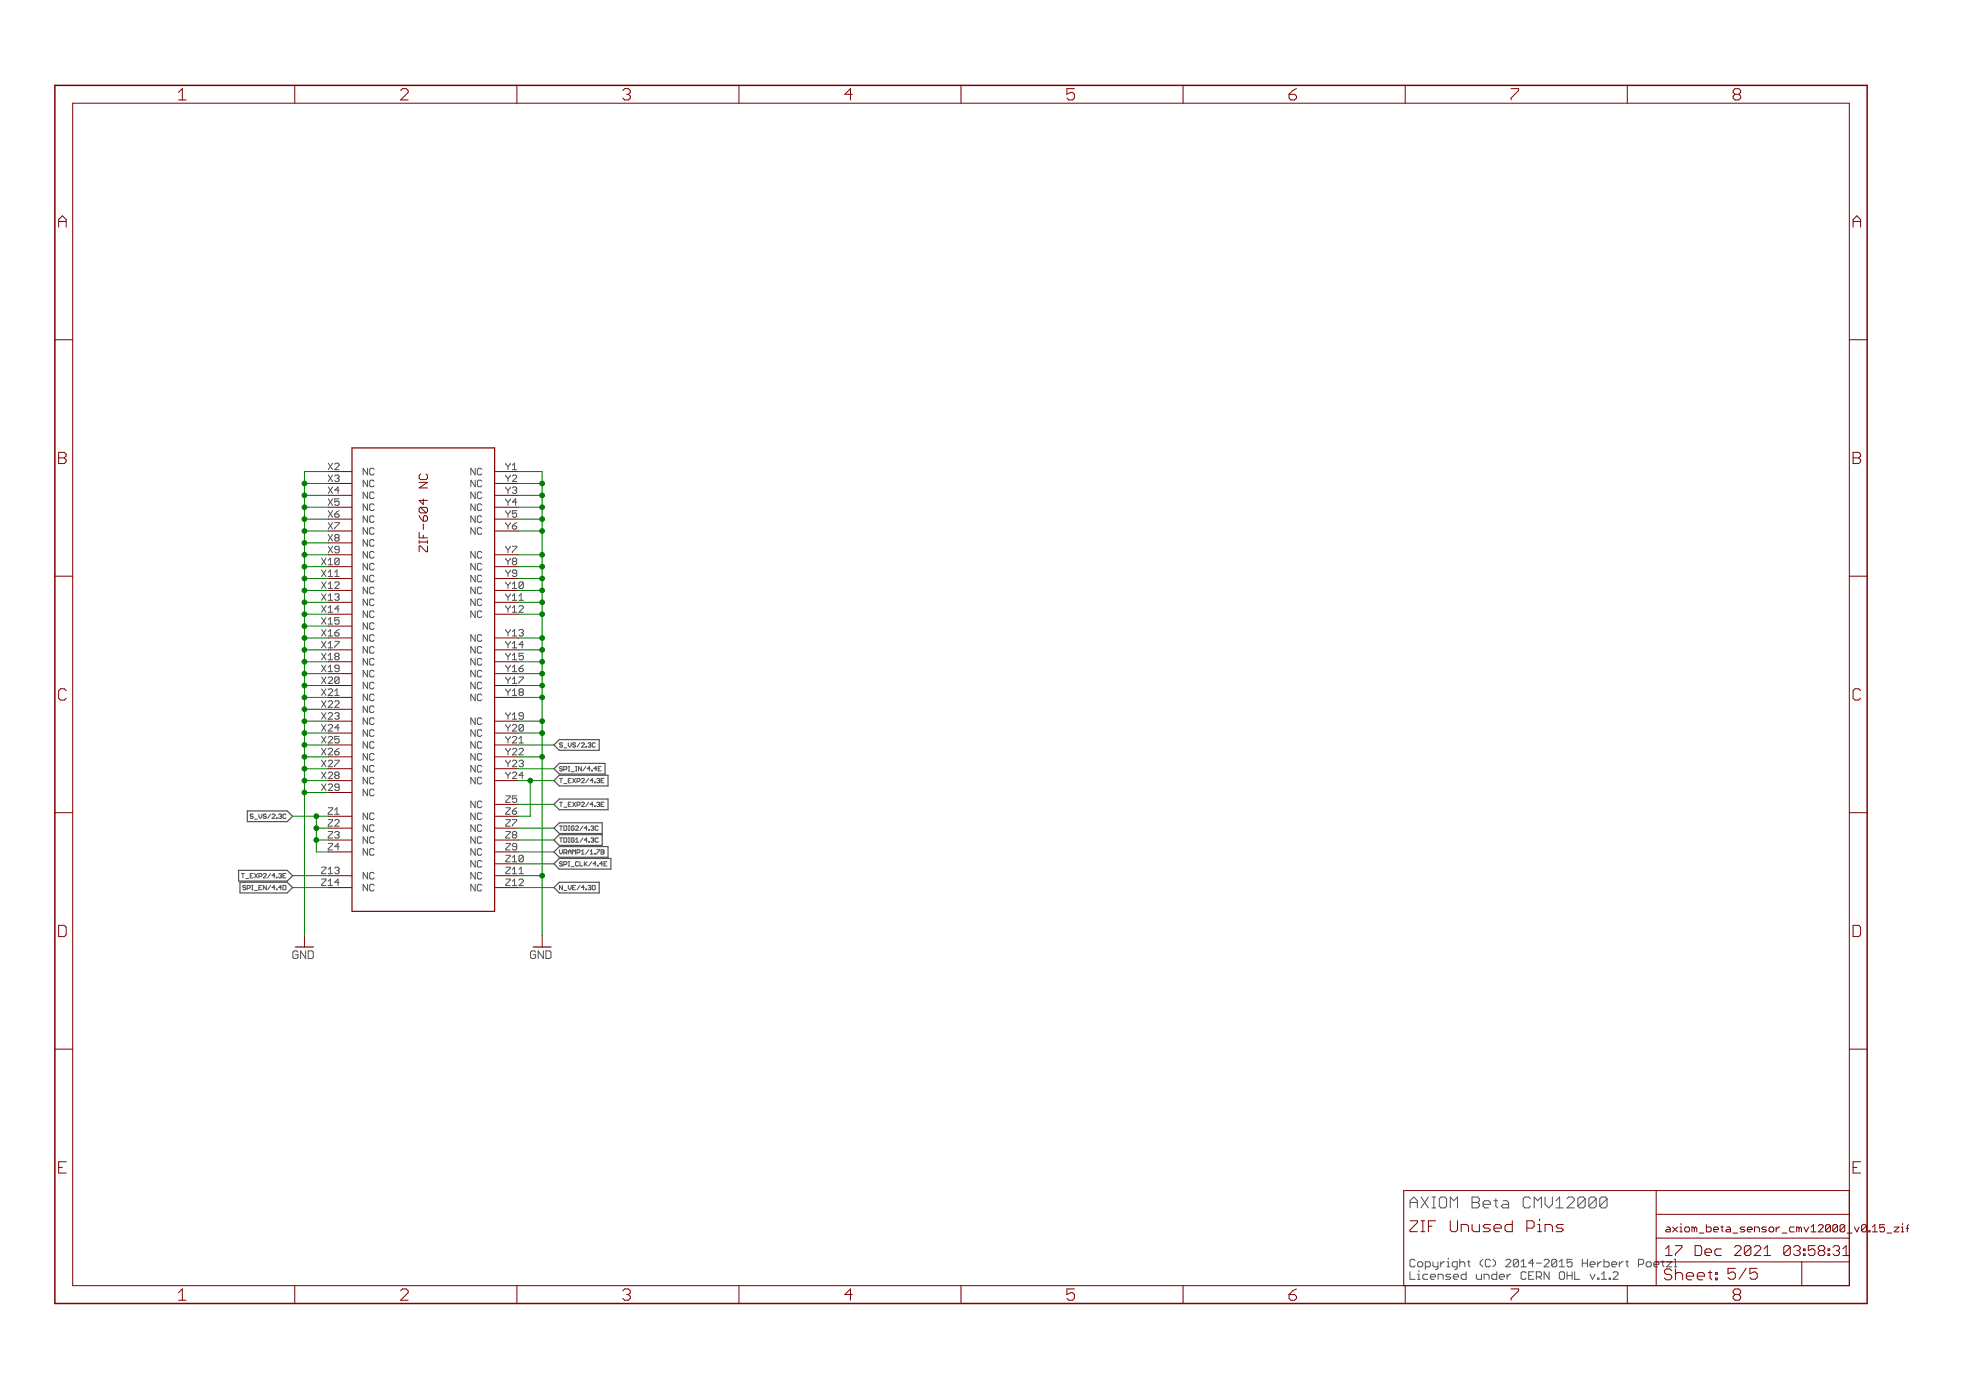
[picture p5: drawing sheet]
<svg xmlns="http://www.w3.org/2000/svg" width="420mm" height="297mm" viewBox="0 0 420 297" stroke-linecap="round" stroke-linejoin="round" font-family="sans-serif">
<g fill="none" stroke="#505050" stroke-width=".21">
<path d="M70.1 99l1 1.4M71.1 99l-1 1.4M108.1 99v.2l.5 .5M108.6 99.7v.7M109 99.2l-.4 .5M68.7 119.3l1 1.4M69.7 119.3l-1 1.4M70.1 101.5l1 1.4M70.1 104.1l1 1.4M70.1 106.6l1 1.4M70.1 109.1l1 1.4M70.1 111.7l1 1.4"/>
<path d="M70.1 114.2l1 1.4M70.1 116.7l1 1.5M71.1 101.5l-1 1.4M71.1 104.1l-1 1.4M71.1 106.6l-1 1.4M71.1 109.1l-1 1.4M71.1 111.7l-1 1.4M71.1 114.2l-1 1.4M71.1 116.7l-1 1.5M78.5 100.1v1.4l-.9-1.4v1.4M78.5 102.6v1.4l-.9-1.4v1.4M78.5 105.2v1.4l-.9-1.4v1.4"/>
<path d="M78.5 107.7v1.4l-.9-1.4v1.4M78.5 110.2v1.4l-.9-1.4v1.4M78.5 112.8v1.4l-.9-1.4v1.4M78.5 115.3v1.4l-.9-1.4v1.4M78.5 117.9v1.4l-.9-1.4v1.4M100.6 101.5v-1.4l1 1.4M100.6 104v-1.4l1 1.4M100.6 106.6v-1.4l1 1.4M100.6 109.1v-1.4l1 1.4M100.6 111.6v-1.4l1 1.4M100.6 114.2v-1.4l1 1.4M100.6 119.3v-1.4l1 1.4"/>
<path d="M108.1 101.5v.2l.5 .5M108.1 104.1v.2l.5 .5M108.1 106.6v.2l.5 .5M108.1 109.1v.3l.5 .4M108.1 111.7v.2l.5 .5M108.1 116.7v.3l.5 .5M108.1 119.3v.2l.5 .5M108.6 102.2v.7M108.6 104.8v.7M108.6 107.3v.7M108.6 109.8v.7M108.6 112.4v.7"/>
<path d="M108.6 117.5v.7M108.6 120v.7M109 101.7l-.4 .5M109 104.3l-.4 .5M109 106.8l-.4 .5M109 109.4l-.4 .4M109 111.9l-.4 .5M109 117l-.4 .5M109 119.5l-.4 .5M68.7 121.8l1 1.4M68.7 124.4l1 1.4M68.7 126.9l1 1.4"/>
<path d="M68.7 129.4l1 1.4M68.7 132l1 1.4M68.7 134.5l1 1.4M68.7 137.1l1 1.4M68.7 139.6l1 1.4M69.7 121.8l-1 1.4M69.7 124.4l-1 1.4M69.7 126.9l-1 1.4M69.7 129.4l-1 1.4M69.7 132l-1 1.4M69.7 134.5l-1 1.4M69.7 137.1l-1 1.4"/>
<path d="M69.7 139.6l-1 1.4M78.5 120.4v1.4l-.9-1.4v1.4M78.5 122.9v1.4l-.9-1.4v1.4M78.5 125.5v1.4l-.9-1.4v1.4M78.5 128v1.4l-.9-1.4v1.4M78.5 130.6v1.4l-.9-1.4v1.4M78.5 133.1v1.4l-.9-1.4v1.4M78.5 135.6v1.4l-.9-1.4v1.4M78.5 138.2v1.4l-.9-1.4v1.4M100.6 121.8v-1.4l1 1.4M100.6 124.3v-1.4l1 1.4M100.6 126.9v-1.4l1 1.4"/>
<path d="M100.6 129.4v-1.4l1 1.4M100.6 132v-1.4l1 1.4M100.6 137v-1.4l1 1.4M100.6 139.6v-1.4l1 1.4M108.1 121.8v.2l.5 .5M108.1 124.4v.2l.5 .5M108.1 126.9v.2l.5 .5M108.1 129.4v.3l.5 .4M108.1 134.5v.2l.5 .5M108.1 137.1v.2l.5 .5M108.1 139.6v.2l.5 .5M108.6 122.5v.7"/>
<path d="M108.6 125.1v.7M108.6 127.6v.7M108.6 130.1v.7M108.6 135.2v.7M108.6 137.8v.7M109 122l-.4 .5M109 124.6l-.4 .5M109 127.1l-.4 .5M109 129.7l-.4 .4M109 134.7l-.4 .5M109 137.3l-.4 .5M109 139.8l-.4 .5"/>
<path d="M68.7 142.1l1 1.4M68.7 144.7l1 1.4M68.7 147.2l1 1.4M68.7 149.8l1 1.4M68.7 152.3l1 1.4M68.7 154.8l1 1.4M68.7 157.4l1 1.4M68.7 159.9l1 1.4M69.7 142.1l-1 1.4M69.7 144.7l-1 1.4M69.7 147.2l-1 1.4M69.7 149.8l-1 1.4"/>
<path d="M69.7 152.3l-1 1.4M69.7 154.8l-1 1.4M69.7 157.4l-1 1.4M69.7 159.9l-1 1.4M78.5 140.7v1.4l-.9-1.4v1.4M78.5 143.3v1.4l-.9-1.4v1.4M78.5 145.8v1.4l-.9-1.4v1.4M78.5 148.3v1.4l-.9-1.4v1.4M78.5 150.9v1.4l-.9-1.4v1.4M78.5 153.4v1.4l-.9-1.4v1.4M78.5 156v1.4l-.9-1.4v1.4M78.5 158.5v1.4l-.9-1.4v1.4"/>
<path d="M100.6 142.1v-1.4l1 1.4M100.6 144.7v-1.4l1 1.4M100.6 147.2v-1.4l1 1.4M100.6 149.7v-1.4l1 1.4M100.6 154.8v-1.4l1 1.4M100.6 157.4v-1.4l1 1.4M100.6 159.9v-1.4l1 1.4M108.1 142.1v.3l.5 .4M108.1 144.7v.2l.5 .5M108.1 147.2v.2l.5 .5M108.1 152.3v.2l.5 .5M108.1 154.8v.3l.5 .4"/>
<path d="M108.1 157.4v.2l.5 .5M108.1 159.9v.2l.5 .5M108.6 140.3v.7M108.6 142.8v.7M108.6 145.4v.7M108.6 147.9v.7M108.6 153v.7M108.6 155.5v.7M108.6 158.1v.7M109 142.4l-.4 .4M109 144.9l-.4 .5M109 147.4l-.4 .5"/>
<path d="M109 152.5l-.4 .5M109 155.1l-.4 .4M109 157.6l-.4 .5M120.2 158.9l-.1-.2-.5 .2 .1 .3 .5 .1-.1 .4-.5-.2M120.5 159.8h.6M54.1 174.1l-.5-.1-.1 .3 .1 .1h.3l.2 .4-.2 .1-.4-.1M54.4 175h.6M55.3 174v.6l.3 .3M68.7 162.5l1 1.4M68.7 165l1 1.4M68.7 167.5l1 1.4M69.7 162.5l-1 1.4"/>
<path d="M69.7 165l-1 1.4M69.7 167.5l-1 1.4M70.1 172.6h1v.2l-1 1v.2h1M70.1 175.2h1v.2l-1 .9v.3h1M70.1 177.7h1v.2l-1 1v.2h1M78.5 161v1.4l-.9-1.4v1.4M78.5 163.6v1.4l-.9-1.4v1.4M78.5 166.1v1.4l-.9-1.4v1.4M78.5 168.7v1.4l-.9-1.4v1.4M78.5 173.7v1.4l-.9-1.4v1.4M78.5 176.3v1.4l-.9-1.4v1.4M78.5 178.8v1.4l-.9-1.4v1.4"/>
<path d="M100.6 162.4v-1.4l1 1.4M100.6 165v-1.4l1 1.4M100.6 167.5v-1.4l1 1.4M100.6 172.6v-1.4l1 1.4M100.6 175.1v-1.4l1 1.4M100.6 177.7v-1.4l1 1.4M108.1 162.5v.2l.5 .5M108.1 165v.2l.5 .5M108.1 170.1h.9v.2l-.9 .9v.3h.9M108.1 172.6h.9v.2l-.9 1v.2h.9M108.1 175.2h.9v.2l-.9 .9v.3h.9M108.1 177.7h.9v.2l-.9 1v.2h.9"/>
<path d="M108.6 160.6v.7M108.6 163.2v.7M108.6 165.7v.7M109 160.1l-.4 .5M109 162.7l-.4 .5M109 165.2l-.4 .5M119.6 176.5h.6M119.6 171.4h.6M119.6 166.3h.6M119.6 179h.6M119.9 166.3v1M119.9 171.4v1"/>
<path d="M119.9 176.5v.9M119.9 179v1M120.2 164l-.1-.2-.5 .2 .1 .3 .5 .1-.1 .3-.5-.1M120.5 164.4h.5M120.5 167.4h.6M120.5 172.5h.6M121 176.5h-.5v.9h.5M121 163.8h-.5v.9M121 179h-.5v1h.5M51.6 186.7h.6M51.9 186.7v.9M52.5 189.4l-.1-.2-.5 .2 .2 .3 .4 .1-.1 .3-.5-.1"/>
<path d="M52.5 187.7h.6M52.8 189.8h.5l.2-.4-.2-.2h-.5v.9M53.5 187.1h.3M53.8 189.2h.3M53.8 190.1h.3M53.9 189.2v.9M54.1 186.7h-.6v.9h.6M68.7 185.3h1v.2l-1 1v.2h1M68.7 187.9h1v.2l-1 .9v.3h1M70.1 180.2h1v.3l-1 .9v.2h1M78.5 181.4v1.4l-.9-1.4v1.4M78.5 186.4v1.4l-.9-1.4v1.4"/>
<path d="M78.5 189v1.4l-.9-1.4v1.4M100.6 180.2v-1.4l1 1.4M100.6 182.8v-1.4l1 1.4M100.6 185.3v-1.4l1 1.4M100.6 187.8v-1.4l1 1.4M100.6 190.4v-1.4l1 1.4M108.1 180.2h.9v.3l-.9 .9v.2h.9M108.1 182.8h.9v.2l-.9 .9v.3h.9M108.1 185.3h.9v.2l-.9 1v.2h.9M108.1 187.9h.9v.2l-.9 .9v.3h.9M119.6 181.6v.6l.3 .3 .3-.3v-.6M120.2 184.3l-.1-.2-.5 .2 .1 .3 .5 .1-.1 .4-.5-.2"/>
<path d="M120.2 189.2v.9l-.6-.9v.9M120.5 182.2h.5M120.5 190.3h.6M120.5 184.7h.5M121 181.6h-.5v.9M121 184.1h-.5v1M63.1 204h.6M63.7 203.5l-.3-.3h-.5l-.3 .3v1.1l.3 .2h.5l.3-.2M113.9 204h.6M114.5 203.5l-.3-.3h-.5l-.3 .3v1.1l.3 .2h.5l.3-.2M301.3 257h1.6M302.1 255.8l-.8 .8v1.5"/>
<path d="M301.3 271.8v1.6h1.1M302.4 269.4l-.2-.3h-.6l-.3 .3v1.1l.3 .2h.6l.2-.2M343.9 273.1h.3v.3h-.3zM345.8 272v.3l-1.1 1.1h1.1M353.4 270.5l.3 .2h.6M353.4 269.9l.3-.3h.6l.2 .3v.3h-1.1M355.1 269.6h.5M355.3 269.4v1.1l.3 .2M356.2 269.6h1.1l-1.1 1.1h1.1M358.1 269.1v1.6"/>
</g>
<path d="M118.4 159.2l1.1-1.1h8.6v2.2h-8.6zM62.5 174.4l-1.1-1.1h-8.5v2.3h8.5M118.4 164.3l1.1-1.2h9.8v2.3h-9.8zM118.4 166.8l1.1-1.1h10.4v2.3h-10.4zM118.4 171.9l1.1-1.1h10.4v2.2h-10.4zM118.4 177l1.1-1.2h9.2v2.3h-9.2zM118.4 179.5l1.1-1.1h9.2v2.3h-9.2zM62.5 187.1l-1.1-1.1h-10.4v2.3h10.4M62.5 189.7l-1.1-1.2h-10.1v2.3h10.1M118.4 189.7l1.1-1.2h8.6v2.3h-8.6zM118.4 182.1l1.1-1.2h10.4v2.3h-10.4zM118.4 184.6l1.1-1.1h11.1v2.2h-11.1z" fill="none" stroke="#505050" stroke-width=".25"/>
<g fill="none" stroke="#800000" stroke-width=".21">
<path d="M38.2 19.7l.8-.8v2.5M63 18.2v3.9M86.8 18.9h-.8l-.4 .4M87.2 19.7l-1.6 1.7h1.6M110.5 18.2v3.9M134.3 18.9h-.8l-.4 .4M157.9 18.2v3.9M181.8 18.9l-1.2 1.3h1.6M205.4 18.2v3.9M229.6 18.9h-1.6v1.3l.8-.5M252.8 18.2v3.9M276.3 19.3l-.8 .9"/>
<path d="M300.3 18.2v3.9M322.9 18.9h1.6v.4l-1.6 1.7v.4M347.8 18.2v3.9M371.6 18.9h-.8l-.4 .4v.4l.4 .5M15.5 22.1h379.7v252.6h-379.7zM38.2 21.4h1.6M133.1 21l.4 .4h.8M228 21l.4 .4h.8M275.5 20.2v.8l.4 .4h.8M275.5 20.2h1.2M370.8 20.2l-.4 .4v.4l.4 .4h.8M370.8 20.2h.8"/>
<path d="M12.5 47.3h1.6M13.3 46.1l-.8 .8v1.6M396 47.3h1.6M396.8 46.1l-.8 .8v1.6M11.7 72.6h3.8M395.2 72.6h3.8M12.5 97.9h1.2M13.7 96.7h-1.2v2.4h1.2M396 97.9h1.2M397.2 96.7h-1.2v2.4h1.2M70.1 100.8h5.1M70.1 108.4h5.1"/>
<path d="M70.1 103.3h5.1M70.1 105.9h5.1M70.1 110.9h5.1M70.1 113.5h5.1M70.1 116h5.1M70.1 118.6h5.1M89.6 108.7l.3-.3 1.2 1.2h-1.2l-.3-.3zM89.6 113.7v1.2h1.8M89.6 115.5v.6M89.6 115.8h1.8M89.6 110.2l.3 .6 .6 .6M89.6 103.1h1.8l-1.8 1.2h1.8"/>
<path d="M89.9 101.3l-.3 .3v.6l.3 .3h1.2M89.9 108.4h1.2M91.4 116.7v1.2h-.3l-1.2-1.2h-.3v1.2M91.4 106.9h-1.8l.9 .9M105.7 100.8h5.1M105.7 108.4h5.1M105.7 103.3h5.1M105.7 105.9h5.1M105.7 110.9h5.1M105.7 113.5h5.1M105.7 118.6h5.1M11.7 123.1h3.8"/>
<path d="M70.1 121.1h5.1M70.1 123.6h5.1M70.1 126.2h5.1M70.1 128.7h5.1M70.1 131.3h5.1M70.1 133.8h5.1M70.1 136.3h5.1M70.1 138.9h5.1M105.7 121.1h5.1M105.7 123.6h5.1M105.7 126.2h5.1M105.7 128.7h5.1"/>
<path d="M105.7 131.3h5.1M105.7 136.3h5.1M105.7 138.9h5.1M395.2 123.1h3.8M13.7 147.2h-.8l-.4 .4v1.6l.4 .4h.8M70.1 141.4h5.1M70.1 144h5.1M70.1 146.5h5.1M70.1 149h5.1M70.1 151.6h5.1M70.1 154.1h5.1M70.1 156.7h5.1"/>
<path d="M70.1 159.2h5.1M105.7 141.4h5.1M105.7 144h5.1M105.7 146.5h5.1M105.7 149h5.1M105.7 154.1h5.1M105.7 156.7h5.1M105.7 159.2h5.1M397.2 147.2h-.8l-.4 .4v1.6l.4 .4h.8M11.7 173.7h3.8M70.1 161.7h5.1M70.1 164.3h5.1"/>
<path d="M70.1 166.8h5.1M70.1 169.4h5.1M70.1 174.4h5.1M70.1 177h5.1M70.1 179.5h5.1M105.7 161.7h5.1M105.7 164.3h5.1M105.7 166.8h5.1M105.7 174.4h5.1M105.7 177h5.1M105.7 179.5h5.1M105.7 171.9h5.1"/>
<path d="M395.2 173.7h3.8M13.7 197.7h-1.2v2.5h1.2M65.1 199.8v2.6M70.1 182.1h5.1M70.1 187.1h5.1M70.1 189.7h5.1M105.7 182.1h5.1M105.7 184.6h5.1M105.7 187.1h5.1M105.7 189.7h5.1M115.9 199.8v2.6M397.2 197.7h-1.2v2.5h1.2"/>
<path d="M11.7 224.2h3.8M395.2 224.2h3.8M12.5 249.5h.8M14.1 248.3h-1.6v2.4h1.6M353.9 254.4v20.3M353.9 259.5h41.3M395.2 254.4h-95.2v20.3M396 249.5h.8M397.6 248.3h-1.6v2.4h1.6M38.2 277.9h1.6M39 275.4l-.8 .8M63 274.7v3.9"/>
<path d="M86.8 275.4h-.8l-.4 .4M87.2 276.2l-1.6 1.7h1.6M110.5 274.7v3.9M133.1 277.5l.4 .4h.8M134.3 275.4h-.8l-.4 .4M157.9 274.7v3.9M181.8 275.4l-1.2 1.2h1.6M205.4 274.7v3.9M228 277.5l.4 .4h.8M229.6 275.4h-1.6v1.2l.8-.4M252.8 274.7v3.9M275.5 276.6v.9l.4 .4h.8"/>
<path d="M275.5 276.6h1.2M276.3 275.8l-.8 .8M300.3 274.7v3.9M301.3 260.9h1.6M302.9 261.3l-1.6 1.5v.4h1.6M322.9 275.4h1.6M324.5 275.8l-1.6 1.7v.4M334.1 261.7h-1.2l-.4 .3 .4 .4h.8l.4 .4-.4 .4h-1.2M347.8 274.7v3.9M353.9 269.7h41.3M353.9 264.6h41.3M355.7 273.1l.4 .4h.8"/>
<path d="M356 266.9l.7-.7v2.1M356 268.3h1.4M356.2 262.2h.5l.3 .3M356.9 271.2h-.8l-.4 .3v.4l.4 .4h.8M357 262.7h-.8l-.3 .3 .3 .2h.8M370.8 276.6l-.4 .5v.4l.4 .4h.8M370.8 276.6h.8M371.6 275.4h-.8l-.4 .4v.4l.4 .4M385.1 269.7v5M393.8 268.3h1.4M393.8 266.9l.7-.7v2.1M406.3 262.2h.3v1"/>
<path d="M406.3 263.2h.6M406.6 261.5v.2M407.4 262.5h.5M407.9 261.7l-.3 .3v1.2"/>
</g>
<path d="M75.2 95.7h30.5v99.1h-30.5zM63.2 202.4h3.8M114 202.4h3.8" fill="none" stroke="#800000" stroke-width=".25"/>
<path d="M11.7 18.2h387.3v260.4h-387.3z" fill="none" stroke="#800000" stroke-width=".32"/>
<g fill="none" stroke="#008000" stroke-width=".21">
<path d="M65.1 103.3h5M65.1 105.9h5M65.1 108.4h5M65.1 110.9h5M65.1 113.5h5M65.1 116h5M65.1 118.6h5M70.1 100.8h-5v99M110.8 100.8h5.1v99M110.8 103.3h5.1M110.8 105.9h5.1M110.8 108.4h5.1"/>
<path d="M110.8 110.9h5.1M110.8 113.5h5.1M110.8 118.6h5.1M65.1 121.1h5M65.1 123.6h5M65.1 126.2h5M65.1 128.7h5M65.1 131.3h5M65.1 133.8h5M65.1 136.3h5M65.1 138.9h5M110.8 121.1h5.1"/>
<path d="M110.8 123.6h5.1M110.8 126.2h5.1M110.8 128.7h5.1M110.8 131.3h5.1M110.8 136.3h5.1M110.8 138.9h5.1M65.1 159.2h5M65.1 141.4h5M65.1 144h5M65.1 146.5h5M65.1 149h5M65.1 151.6h5"/>
<path d="M65.1 154.1h5M65.1 156.7h5M110.8 159.2h7.6M110.8 141.4h5.1M110.8 144h5.1M110.8 146.5h5.1M110.8 149h5.1M110.8 154.1h5.1M110.8 156.7h5.1M62.5 174.4h7.6M65.1 164.3h5M65.1 166.8h5"/>
<path d="M65.1 161.7h5M65.1 169.4h5M67.6 174.4v7.7h2.5M67.6 179.5h2.5M67.6 177h2.5M110.8 179.5h7.6M110.8 177h7.6M110.8 164.3h7.6M110.8 171.9h7.6M110.8 161.7h5.1M118.4 166.8h-5.1v7.6h-2.5M62.5 187.1h7.6"/>
<path d="M62.5 189.7h7.6M110.8 182.1h7.6M110.8 187.1h5.1M110.8 189.7h7.6M110.8 184.6h7.6"/>
</g>
<g fill="#008000" stroke="#008000" stroke-width=".21">
<circle cx="67.6" cy="179.5" r=".51"/>
<circle cx="67.6" cy="177" r=".51"/>
<circle cx="67.6" cy="174.4" r=".51"/>
<circle cx="113.3" cy="166.8" r=".51"/>
<circle cx="65.1" cy="103.3" r=".51"/>
<circle cx="65.1" cy="105.9" r=".51"/>
<circle cx="65.1" cy="108.4" r=".51"/>
<circle cx="65.1" cy="110.9" r=".51"/>
<circle cx="65.1" cy="113.5" r=".51"/>
<circle cx="65.1" cy="116" r=".51"/>
<circle cx="65.1" cy="118.6" r=".51"/>
<circle cx="65.1" cy="121.1" r=".51"/>
<circle cx="65.1" cy="123.6" r=".51"/>
<circle cx="65.1" cy="126.2" r=".51"/>
<circle cx="65.1" cy="128.7" r=".51"/>
<circle cx="65.1" cy="131.3" r=".51"/>
<circle cx="65.1" cy="133.8" r=".51"/>
<circle cx="65.1" cy="136.3" r=".51"/>
<circle cx="65.1" cy="138.9" r=".51"/>
<circle cx="65.1" cy="141.4" r=".51"/>
<circle cx="65.1" cy="144" r=".51"/>
<circle cx="65.1" cy="146.5" r=".51"/>
<circle cx="65.1" cy="149" r=".51"/>
<circle cx="65.1" cy="151.6" r=".51"/>
<circle cx="65.1" cy="154.1" r=".51"/>
<circle cx="65.1" cy="156.7" r=".51"/>
<circle cx="65.1" cy="159.2" r=".51"/>
<circle cx="65.1" cy="161.7" r=".51"/>
<circle cx="65.1" cy="164.3" r=".51"/>
<circle cx="65.1" cy="166.8" r=".51"/>
<circle cx="65.1" cy="169.4" r=".51"/>
<circle cx="115.9" cy="103.3" r=".51"/>
<circle cx="115.9" cy="105.9" r=".51"/>
<circle cx="115.9" cy="108.4" r=".51"/>
<circle cx="115.9" cy="110.9" r=".51"/>
<circle cx="115.9" cy="113.5" r=".51"/>
<circle cx="115.9" cy="118.6" r=".51"/>
<circle cx="115.9" cy="121.1" r=".51"/>
<circle cx="115.9" cy="123.6" r=".51"/>
<circle cx="115.9" cy="126.2" r=".51"/>
<circle cx="115.9" cy="128.7" r=".51"/>
<circle cx="115.9" cy="131.3" r=".51"/>
<circle cx="115.9" cy="136.3" r=".51"/>
<circle cx="115.9" cy="138.9" r=".51"/>
<circle cx="115.9" cy="141.4" r=".51"/>
<circle cx="115.9" cy="144" r=".51"/>
<circle cx="115.9" cy="146.5" r=".51"/>
<circle cx="115.9" cy="149" r=".51"/>
<circle cx="115.9" cy="154.1" r=".51"/>
<circle cx="115.9" cy="156.7" r=".51"/>
<circle cx="115.9" cy="161.7" r=".51"/>
<circle cx="115.9" cy="187.1" r=".51"/>
</g>
<g font-size="3.7" fill="#800000">
<text x="87.3" y="21.4">2</text>
<text x="134.7" y="21.4">3</text>
<text x="182.2" y="21.4">4</text>
<text x="229.7" y="21.4">5</text>
<text x="277.1" y="21.4">6</text>
<text x="372" y="21.4">8</text>
<text x="14.1" y="48.6">A</text>
<text x="397.6" y="48.6">A</text>
<text x="14.1" y="99.2">B</text>
<text x="397.6" y="99.2">B</text>
<text x="14.1" y="149.7">C</text>
<text x="397.6" y="149.7">C</text>
<text x="13.9" y="200.2">D</text>
<text x="397.4" y="200.2">D</text>
<text x="39.8" y="277.9">1</text>
<text x="87.3" y="277.9">2</text>
<text x="134.7" y="277.9">3</text>
<text x="182.2" y="277.9">4</text>
<text x="229.7" y="277.9">5</text>
<text x="277.1" y="277.9">6</text>
<text x="324.6" y="277.9">7</text>
<text x="372" y="277.9">8</text>
</g>
<text font-size="3.6" fill="#505050" x="303" y="258.2">AXIOM Beta CMV12000</text>
<g font-size="3.6" fill="#800000">
<text x="303" y="263.3">ZIF Unused Pins</text>
<text x="357.3" y="273.6">Sheet: 5/5</text>
</g>
<g font-size="3.2" fill="#800000">
<text x="357.6" y="268.4">17 Dec 2021</text>
<text x="379.2" y="268.4">03:58:32</text>
</g>
<text font-size="2.7" fill="#800000" x="93.1" y="115.9" transform="rotate(-90 93.1 115.9)">ZIF-604 NC</text>
<g font-size="2.5" fill="#505050">
<text x="64.2" y="204.9">GND</text>
<text x="115" y="204.9">GND</text>
<text x="303" y="270.8">Copyright (C) 2014-2015 Herbert Poetzl</text>
<text x="303" y="273.5">Licensed under CERN OHL v.1.2</text>
</g>
<text font-size="2.3" fill="#800000" x="357.6" y="263.3">axiom_beta_sensor_cmv12000_v0.15_zif</text>
<g font-size="2.1" fill="#505050">
<text x="71.8" y="100.4">X2</text>
<text x="79.3" y="101.5">NC</text>
<text x="102" y="101.5">NC</text>
<text x="109.7" y="100.4">Y1</text>
<text x="71.8" y="103">X3</text>
<text x="71.8" y="105.5">X4</text>
<text x="79.3" y="104.1">NC</text>
<text x="79.3" y="106.6">NC</text>
<text x="102" y="104.1">NC</text>
<text x="102" y="106.6">NC</text>
<text x="109.7" y="103">Y2</text>
<text x="109.7" y="105.5">Y3</text>
<text x="71.8" y="108">X5</text>
<text x="71.8" y="110.6">X6</text>
<text x="71.8" y="113.1">X7</text>
<text x="79.3" y="109.2">NC</text>
<text x="79.3" y="111.7">NC</text>
<text x="102" y="109.2">NC</text>
<text x="102" y="111.7">NC</text>
<text x="109.7" y="108">Y4</text>
<text x="109.7" y="110.6">Y5</text>
<text x="109.7" y="113.1">Y6</text>
<text x="71.8" y="115.7">X8</text>
<text x="71.8" y="118.2">X9</text>
<text x="79.3" y="114.2">NC</text>
<text x="79.3" y="116.8">NC</text>
<text x="79.3" y="119.3">NC</text>
<text x="102" y="114.2">NC</text>
<text x="102" y="119.3">NC</text>
<text x="109.7" y="118.2">Y7</text>
<text x="70.4" y="120.7">X10</text>
<text x="70.4" y="123.3">X11</text>
<text x="70.4" y="125.8">X12</text>
<text x="79.3" y="121.9">NC</text>
<text x="79.3" y="124.4">NC</text>
<text x="102" y="121.9">NC</text>
<text x="102" y="124.4">NC</text>
<text x="109.7" y="120.7">Y8</text>
<text x="109.7" y="123.3">Y9</text>
<text x="109.7" y="125.8">Y10</text>
<text x="70.4" y="128.4">X13</text>
<text x="70.4" y="130.9">X14</text>
<text x="79.3" y="126.9">NC</text>
<text x="79.3" y="129.5">NC</text>
<text x="102" y="126.9">NC</text>
<text x="102" y="129.5">NC</text>
<text x="109.7" y="128.4">Y11</text>
<text x="109.7" y="130.9">Y12</text>
<text x="70.4" y="133.4">X15</text>
<text x="70.4" y="136">X16</text>
<text x="79.3" y="132">NC</text>
<text x="79.3" y="134.6">NC</text>
<text x="79.3" y="137.1">NC</text>
<text x="102" y="132">NC</text>
<text x="102" y="137.1">NC</text>
<text x="109.7" y="136">Y13</text>
<text x="70.4" y="138.5">X17</text>
<text x="70.4" y="141.1">X18</text>
<text x="70.4" y="143.6">X19</text>
<text x="79.3" y="139.6">NC</text>
<text x="79.3" y="142.2">NC</text>
<text x="102" y="139.6">NC</text>
<text x="102" y="142.2">NC</text>
<text x="109.7" y="138.5">Y14</text>
<text x="109.7" y="141.1">Y15</text>
<text x="109.7" y="143.6">Y16</text>
<text x="70.4" y="146.1">X20</text>
<text x="70.4" y="148.7">X21</text>
<text x="79.3" y="144.7">NC</text>
<text x="79.3" y="147.3">NC</text>
<text x="79.3" y="149.8">NC</text>
<text x="102" y="144.7">NC</text>
<text x="102" y="147.3">NC</text>
<text x="102" y="149.8">NC</text>
<text x="109.7" y="146.1">Y17</text>
<text x="109.7" y="148.7">Y18</text>
<text x="70.4" y="151.2">X22</text>
<text x="70.4" y="153.8">X23</text>
<text x="79.3" y="152.3">NC</text>
<text x="79.3" y="154.9">NC</text>
<text x="102" y="154.9">NC</text>
<text x="109.7" y="153.8">Y19</text>
<text x="70.4" y="156.3">X24</text>
<text x="70.4" y="158.8">X25</text>
<text x="70.4" y="161.4">X26</text>
<text x="79.3" y="157.4">NC</text>
<text x="79.3" y="160">NC</text>
<text x="102" y="157.4">NC</text>
<text x="102" y="160">NC</text>
<text x="109.7" y="156.3">Y20</text>
<text x="109.7" y="158.8">Y21</text>
<text x="109.7" y="161.4">Y22</text>
<text x="70.4" y="163.9">X27</text>
<text x="70.4" y="166.5">X28</text>
<text x="79.3" y="162.5">NC</text>
<text x="79.3" y="165">NC</text>
<text x="79.3" y="167.6">NC</text>
<text x="102" y="162.5">NC</text>
<text x="102" y="165">NC</text>
<text x="102" y="167.6">NC</text>
<text x="109.7" y="163.9">Y23</text>
<text x="70.4" y="169">X29</text>
<text x="79.3" y="170.1">NC</text>
<text x="102" y="172.7">NC</text>
<text x="109.7" y="171.5">Z5</text>
<text x="71.8" y="174.1">Z1</text>
<text x="71.8" y="176.6">Z2</text>
<text x="71.8" y="179.2">Z3</text>
<text x="79.3" y="175.2">NC</text>
<text x="79.3" y="177.7">NC</text>
<text x="102" y="175.2">NC</text>
<text x="102" y="177.7">NC</text>
<text x="109.7" y="174.1">Z6</text>
<text x="109.7" y="176.6">Z7</text>
<text x="109.7" y="179.2">Z8</text>
<text x="71.8" y="181.7">Z4</text>
<text x="79.3" y="180.3">NC</text>
<text x="79.3" y="182.8">NC</text>
<text x="102" y="180.3">NC</text>
<text x="102" y="182.8">NC</text>
<text x="102" y="185.4">NC</text>
<text x="109.7" y="181.7">Z9</text>
<text x="109.7" y="184.2">Z10</text>
<text x="70.4" y="186.8">Z13</text>
<text x="70.4" y="189.3">Z14</text>
<text x="79.3" y="187.9">NC</text>
<text x="79.3" y="190.4">NC</text>
<text x="102" y="187.9">NC</text>
<text x="102" y="190.4">NC</text>
<text x="109.7" y="186.8">Z11</text>
<text x="109.7" y="189.3">Z12</text>
</g>
<text font-size="2.1" fill="#008000" x="109.7" y="166.5">Y24</text>
<g font-size="1.4" fill="#505050">
<text x="121.3" y="159.7">S_VS/2.3C</text>
<text x="121.3" y="164.8">SPI_IN/4.4E</text>
<text x="121.3" y="167.3">T_EXP2/4.3E</text>
<text x="121.3" y="172.4">T_EXP2/4.3E</text>
<text x="55.8" y="174.9">S_VS/2.3C</text>
<text x="121.3" y="177.5">TDIG2/4.3C</text>
<text x="121.3" y="180">TDIG1/4.3C</text>
<text x="121.3" y="182.6">VRAMP1/1.7B</text>
<text x="121.3" y="185.1">SPI_CLK/4.4E</text>
<text x="54.2" y="187.6">T_EXP2/4.3E</text>
<text x="54.4" y="190.2">SPI_EN/4.4D</text>
<text x="121.3" y="190.2">N_VE/4.3D</text>
</g>
</svg>
